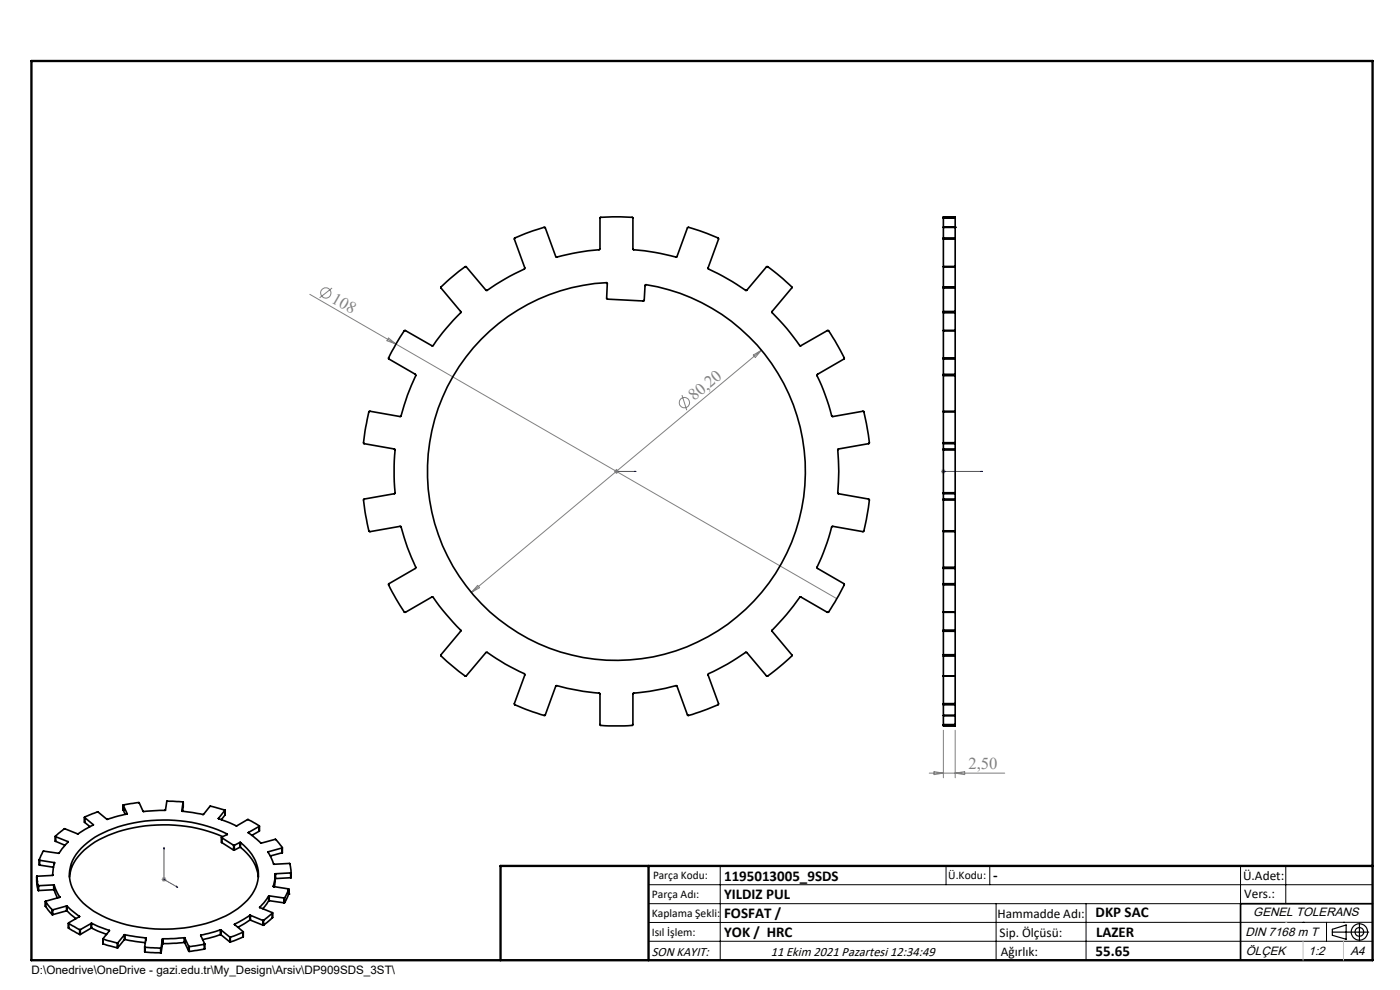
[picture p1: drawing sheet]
<svg xmlns="http://www.w3.org/2000/svg" width="297mm" height="210mm" viewBox="0 0 297 210" stroke-linecap="round" stroke-linejoin="round" font-family="sans-serif">
<g fill="none" stroke="#808080" stroke-width=".21">
<path d="M65.7 62.4l111.8 64.6M70.4 61.1l-2.6 2.1M82.4 71.7l1.6 1.3-1.9-.7zM159.8 75.3l1.7-1-1.3 1.5zM161.5 74.3l-61.5 51.4M130.4 99.7l.7 .7M130.8 99.5v1M131.1 99.7l-.7 .7M144.7 83.8l1 3.2M199.8 99.7l.7 .7M200.1 99.5v1M200.5 99.7l-.7 .7"/>
<path d="M130.3 100h1M199.6 100h1.1M101.3 124.2l.4 .5-1.7 1zM200.1 154.9v10.1M202.6 154.9v10.1M197.1 164h16M198.2 163.7l1.9 .3-1.9 .3zM202.6 164l2-.3v.6zM34.3 186.5h1M34.4 186.2l.7 .7M34.8 186v1M35.1 186.2l-.7 .7"/>
<circle cx="69.1" cy="62.1" r="1.09"/>
<circle cx="145.2" cy="85.4" r="1.09"/>
</g>
<g fill="none" stroke="#000" stroke-width=".25">
<path d="M282.6 197.7h7.8M282.6 197.1l3-.9v3l-3-.8zM288.4 195.8v3.8M106.2 203.7h185"/>
<circle cx="288.4" cy="197.7" r="1.74"/>
<circle cx="288.4" cy="197.7" r=".93"/>
</g>
<path d="M130.7 100h.2zM130.8 100h.1M130.8 100h4.1M134.9 100h-.4h.4M200 100h.2zM200.1 100h.1M200.1 100h8.4M208.5 100h-.5h.5M34.8 179.7v6.8l2.9 1.7M34.8 179.7l.1 .4-.2-.1zM37.4 188l.3 .2h-.3z" fill="none" stroke="#00f" stroke-width=".21"/>
<g fill="none" stroke="#000" stroke-width=".21">
<path d="M137.6 187.7h153.6M137.6 191.7h153.6M137.6 199.7h153.6M152.8 183.7v20M200.7 183.7v4M210 183.7v4M211.3 191.7v12M230.4 191.7v12M263.2 183.7v20M272.8 183.7v8M276.4 195.6h.1M281.4 195.6v4.1"/>
<path d="M285 195.6h.1M291.2 195.6l-153.6 .1"/>
</g>
<path d="M291.2 191.7h-28v12" fill="none" stroke="#000" stroke-width=".35"/>
<path d="M6.7 12.9h284.5v190.8h-284.5zM137.6 183.7v20M291.2 183.7h-185v20" fill="none" stroke="#000" stroke-width=".5"/>
<path d="M276.4 199.7v4M285 199.7v4" fill="none" stroke="#c0c0c0" stroke-width=".21"/>
<path d="M272.8 195.6h.1" fill="none" stroke="#c0c0c0" stroke-width=".25"/>
<g fill="#00f">
<path d="M134.5 100h.4zM130.7 100h.2z"/>
<path d="M200 100h.2zM208 100h.5z"/>
<path d="M37.4 188l.3 .2h-.3zM34.8 179.7l.1 .4-.2-.1z"/>
</g>
<g fill="none" stroke="#000" stroke-width=".35">
<path d="M200.1 56.6v4.2M200.1 50.5v.2M200.1 48.2v2.3M200.1 48.2h.1M200.1 46.1v.2M200.1 46.1h2.5M200.1 56.5h2.5M200.1 48.2h2.5M200.1 46.3v1.9M200.1 50.7v5.9M200.1 56.6h2.5M200.1 50.7h2.5"/>
<path d="M200.1 50.5h2.5M200.1 46.3h2.5M202.6 56.6v4.2M202.6 56.5v.1M202.6 50.5v.2M202.6 48.2v2.3M202.6 48.2h.1M202.6 46.1v.2M202.6 46.3v1.9M202.6 50.7v5.8M93.6 60.8l3.7-3.2 1.6-1.1 4.3 5.1a68.8 68.8 0 0 1 8.1-4.7l-2.2-6.3a30.8 30.8 0 0 1 6.5-2.3l2.4 6.2a67.9 67.9 0 0 1 9.2-1.6l.1-6.7a28.9 28.9 0 0 1 7 0v6.7a68.1 68.1 0 0 1 9.3 1.6l2.3-6.3a33.8 33.8 0 0 1 6.5 2.4l-2.2 6.3 .1 .2a66.5 66.5 0 0 1 8 4.5l4.4-5.1a29 29 0 0 1 5.3 4.5l-4.2 5.1v.2a63 63 0 0 1 6 7.1l5.7-3.3 .3 .1 1.3 2.1 2 3.8-5.8 3.4a67.4 67.4 0 0 1 3.3 8.8l6.5-1.1a28.3 28.3 0 0 1 1.3 6.9l-6.6 1.2a62.5 62.5 0 0 1 0 9.4l6.6 1.3a30.7 30.7 0 0 1-1.3 6.8l-6.5-1.2a67.1 67.1 0 0 1-3.3 8.9l5.8 3.4-1.2 2.4-2.2 3.6-5.9-3.3a67.9 67.9 0 0 1-6 7.2l4.2 5.2a30.1 30.1 0 0 1-5.3 4.4l-4.4-5a63.7 63.7 0 0 1-8.1 4.6l2.2 6.4a32.7 32.7 0 0 1-6.5 2.4l-2.4-6.4a66.8 66.8 0 0 1-9.2 1.7l-.1 6.8a25.4 25.4 0 0 1-6.9-.1l-.1-6.7a58.7 58.7 0 0 1-9.2-1.7l-2.4 6.4a30.9 30.9 0 0 1-6.5-2.4l2.2-6.4a56 56 0 0 1-8.1-4.6l-4.3 5a28.9 28.9 0 0 1-5.4-4.4l4.3-5.3a62.9 62.9 0 0 1-6.1-7.1l-5.8 3.3a30.4 30.4 0 0 1-3.5-6l5.8-3.4a63.6 63.6 0 0 1-3.2-8.9l-6.6 1.1a33.9 33.9 0 0 1-1.2-6.8l6.6-1.2a62 62 0 0 1 0-9.4l-6.6-1.2a28.2 28.2 0 0 1 1.2-6.9l6.6 1.1a57.9 57.9 0 0 1 3.2-8.8l-5.8-3.4a29.6 29.6 0 0 1 3.5-6l5.8 3.3a66.8 66.8 0 0 1 6.1-7.2l-4.3-5.1zM102.1 72a39.5 39.5 0 0 1 26.7-12l-.1 3.3 .2 .2 7.7 .3 .3-3.3a40.1 40.1 0 0 1 33.6 44.9 40.1 40.1 0 0 1-44.3 34.4 40.1 40.1 0 0 1-33.2-26.4 40.1 40.1 0 0 1 9.1-41.4z"/>
<path d="M200.1 75.9v.3M200.1 70.2v5.7M200.1 79.7v7.5M200.1 70.1v.1M200.1 79.4v.3M200.1 66.3v3.8M200.1 60.8v.3M200.1 66.1v.2M200.1 70.1h2.5M200.1 61.1v5M200.1 76.2v3.2M200.1 76.2h2.5"/>
<path d="M200.1 75.9h2.5M200.1 70.2h2.5M200.1 79.4h2.5M200.1 79.7h2.5M200.1 66.3h2.5M200.1 61.1h2.5M200.1 60.8h2.5M200.1 66.1h2.5M202.6 75.9v.3M202.6 70.2v5.7M202.6 79.7v7.5M202.6 70.1v.1"/>
<path d="M202.6 79.4v.3M202.6 66.3v3.8M202.6 60.8v.3M202.6 66.1v.2M202.6 61.1v5M202.6 76.2v3.2M200.1 93.9v.2M200.1 87.4v6.5M200.1 87.2v.2M200.1 95.5v9M200.1 95.2v.3M200.1 87.2h2.5"/>
<path d="M200.1 94.1h2.5M200.1 93.9h2.5M200.1 87.4h2.5M200.1 95.2h2.5M200.1 94.1v1.1M200.1 95.5h2.5M202.6 93.9v.2M202.6 87.4v6.5M202.6 87.2v.2M202.6 95.5v9M202.6 95.2v.3M202.6 94.1v1.1"/>
<path d="M200.1 105.9v.2M200.1 106.1v6.5M200.1 112.6v.2M200.1 104.5v.2M200.1 112.8v7.5M200.1 112.8h2.5M200.1 106.1h2.5M200.1 105.9h2.5M200.1 112.6h2.5M200.1 104.7v1.2M200.1 104.7h2.5M200.1 104.5h2.5"/>
<path d="M202.6 105.9v.2M202.6 106.1v6.5M202.6 112.6v.2M202.6 104.5v.2M202.6 112.8v7.5M202.6 104.7v1.2M200.1 123.8v.3M200.1 124.1v5.7M200.1 129.8v.1M200.1 120.3v.3M200.1 129.9v3.8M200.1 138.9v.3"/>
<path d="M200.1 139.2v4.2M200.1 133.7v.2M200.1 129.9h2.5M200.1 120.6v3.2M200.1 133.9v5M200.1 124.1h2.5M200.1 123.8h2.5M200.1 129.8h2.5M200.1 120.6h2.5M200.1 120.3h2.5M200.1 133.7h2.5M200.1 139.2h2.5"/>
<path d="M200.1 138.9h2.5M200.1 133.9h2.5M202.6 123.8v.3M202.6 124.1v5.7M202.6 129.8v.1M202.6 120.3v.3M202.6 129.9v3.8M202.6 138.9v.3M202.6 139.2v4.2M202.6 133.7v.2M202.6 120.6v3.2M202.6 133.9v5"/>
<path d="M200.1 143.4h.1M200.1 149.3v.2M200.1 149.5v2.3M200.1 151.8h.1M200.1 153.7v.2M200.1 153.9h2.5M200.1 143.4h2.5M200.1 151.8h2.5M200.1 143.4v5.9M200.1 151.8v1.9M200.1 149.5h2.5M200.1 149.3h2.5"/>
<path d="M200.1 153.7h2.5M202.6 149.3v.2M202.6 149.5v2.3M202.6 153.7v.2M202.6 143.4v5.9M202.6 151.8v1.9M11.7 178.4l.1 .1M11.7 177.4l.1 1.1M11.8 178.5l2 .8M14.4 178.5l-1.9 2.5-3.3-.5-.9 1.9M14.4 178.5v.1M17.9 173.4l.1 1"/>
<path d="M18 173.4l1.8 1.5M18 173.4v1M18 174.4l1.1 1M19.8 175l-3.2 1.9-2.9-1.1-2 1.6 2.7 1.1M19.8 174.9v.1M26.1 171.8h.1M26.1 170.8v1M26.1 170.8l.9 1.8M26.1 171.8l.5 .9M27 172.6l-4.3 1.2-2-1.6-2.7 1.2M27 172.6h.1M38.6 172h.1"/>
<path d="M38.8 170.2l-3.3-.3-.4 2-4.6 .2-1-1.9-3.4 .6M38.8 170.2l-.2 1.8M38.8 170.2v1M38.8 171.2l-.1 .9M38.9 170.2l-.1 1M46.4 173.6l3.7 1.6 2.6-1.4 2.3 1.5M46.4 173.6h.1M47 177.7v1M47 177.7l2.6 1.6M47 178.7l2.6 1.6M47.2 177.5a31.9 31.9 0 0 0-26.2 .6 11.6 11.6 0 0 0-6.1 6.9l-.2 1M47.7 171.9l-3.1-.9-1.5 1.8-4.5-.8"/>
<path d="M47.7 171.9l-1.3 1.7M47.7 171.9v1M47.7 172.9l-.7 1M48.2 176.9v.1M48.2 176.9a31.7 31.7 0 0 0-27.2 .2 11.6 11.6 0 0 0-6.1 6.9 8.1 8.1 0 0 0 3.4 8.1 26.1 26.1 0 0 0 15.8 5 28.2 28.2 0 0 0 16.3-4.4 9.2 9.2 0 0 0 4.4-7.3 8.9 8.9 0 0 0-3.8-6.7M48.2 177l-1.2 .7M49.6 179.3h.1M49.6 179.3v1M49.7 179.3v1M50.9 178.7h.1M50.9 179.7h.1M50.9 178.7l-1.2 .6"/>
<path d="M50.9 178.7v1M50.9 179.7l-1.2 .6M51 179.7a9 9 0 0 1 3.8 6.3M51 178.7v1M52.7 176.6v.1M52.7 176.7l2.6 2.1 3.2-.8 1.3 1.6v.3M55 175.3l-2.3 1.3M55 175.3v1M55 176.3l-1.6 .9M55 175.2v1.1M59.8 179.9l-2.9 .8M59.8 179.9v1"/>
<path d="M59.9 179.8l-.1 1.1M7.8 186.9l.3 1.9M7.8 186.9h.1M7.8 185.9v1M8.1 187.8l.1 .1M8.1 188.8l.1 .1M8.1 187.8v1M8.2 187.9v1M8.3 182.4l.1 .1M8.3 182.4l.1 1.1M8.4 182.5l3.1 .5M8.4 182.5v1"/>
<path d="M8.4 183.5l3 .5M9.6 192.2l.1 .1M9.6 191.2l.1 1.1M9.7 192.3l1.3 1.7M11 193h.2M11 194h.2M11 193v1M11.2 185.7l-3.4 .2 .3 1.9M11.2 185.5v.2M11.2 193v1M11.4 187.7l.1 .1M11.4 188.7l.1 .1"/>
<path d="M11.4 187.7l-3.2 .2M11.4 187.7v1M11.4 188.7l-3.2 .2M11.5 187.8l.6 1.6 .6 .9M11.5 183h.1l-.3 1-.1 1.7M11.5 188.8l.7 1.7M11.5 183v.3M11.5 187.8v1M12.7 190.3l-3.1 .9 1.4 1.8M12.7 190.3h.1M14.1 192.2h.2M14.1 193.2h.2"/>
<path d="M14.1 192.2l-2.9 .8M14.1 192.2v1M14.1 193.2l-2.9 .8M14.3 192.2l2.6 2.2M14.3 193.2l1.8 1.7M14.3 192.2v1M14.5 195.8v1.1l2.4 1.3M16.9 194.4l-2.4 1.5 2.4 1.3M16.9 194.4h.1M16.9 197.2h.1M16.9 198.2h.1M16.9 197.2v1"/>
<path d="M17 197.2v1M19.3 196.9h.1M19.3 195.9l-2.3 1.3M19.3 195.9v1M19.3 196.9l-2.3 1.3M19.4 195.9l3.8 1.5M19.4 195.9h-.1M19.4 196.9l3.2 1.3M19.4 195.9v1M21.8 199.1l3.1 .9M21.8 199.2l.1 1M23.2 197.4l-1.4 1.7"/>
<path d="M23.2 197.4v.1M25 200h-.1M25 200v1M26.4 198.3h.1M26.4 198.3l-1.4 1.7M26.4 198.3v1M26.4 199.3l-1.4 1.7M26.5 198.3l4.4 .7M26.5 199.3l4.3 .6M26.5 199.3h-.1M26.5 198.3v1M30.9 199l-.2 1.9"/>
<path d="M30.9 199v.6M34.5 199.2l-.3 1.8M34.5 199.2v1M34.6 199.1l-.1 .1M34.6 199.1v1.1M39.1 198.9l.1 .1M39.1 198.9l-4.5 .2M39.1 199.9l-4.5 .3M39.1 199.9l.1 .1M39.1 198.9v1M39.2 199l.8 1.8M39.2 199v1"/>
<path d="M39.2 200l.8 1.8M42.7 198.4l.7 1.8M42.7 198.4v.2M46.7 197.3h.2M46.7 197.3l-4 1.1M46.7 198.3l-3.7 1M46.7 198.3h.2M46.7 197.3v1M46.9 197.3l1.9 1.5M46.9 197.3v1M46.9 198.3l1.9 1.5M48.8 198.8h.1"/>
<path d="M48.8 199.8h.1M48.8 198.8v1M48.9 198.8v1M49.6 180.3h.1M49.8 196l1.8 1.7M49.8 196v.1M51.6 197.7l-2.7 1.1M51.6 198.7l-2.7 1.1M51.6 197.7v1M51.6 197.7h.1M53 194.2h.1M53 194.2l-3.2 1.8"/>
<path d="M53 195.2l-2.5 1.5M53 195.2h.1M53 194.2v1M53.1 194.2l2.7 1.1M53.1 194.2v1M53.1 195.2l2.7 1M55.1 192.4v.1M55.1 192.5l2.7 1.1-1.9 1.6M55.8 196.2h.1M55.8 195.3v.9M55.9 195.2l-.1 .1M55.9 195.2v1"/>
<path d="M56.9 180.7l1.2 2.6 3.4-.1 .3 1.9M56.9 180.7v.1M57 190.1l-1.9 2.3M57 191.1l-1.3 1.6M57 190.1v1M57.1 190l-.1 .1M57.1 191.1h-.1M57.1 190l3.2 .5M57.1 190v1.1M57.1 191.1l3.2 .4M57.8 194.7l-1.9 1.5M57.8 194.7h.1"/>
<path d="M57.8 193.6v1.1M58 188l3.2 .6M58 188h.1M58.3 185.5l-.1 2.6M58.5 185.3l-.5 2.7M58.5 186.4h-.2M58.5 185.3v1.1M59.8 180.9l-2.4 .7M60.3 190.5v1M60.4 190.5h-.1M60.4 191.5h-.1M60.4 190.5v1"/>
<path d="M61.2 188.6l-.8 1.9M61.2 189.6l-.8 1.9M61.2 189.6h.1M61.2 188.6v1M61.7 185.2l-3.2 .1M61.7 185.2v1M61.7 186.2l-3.2 .2M61.8 185.1l-.1 .1M61.8 185.1l-.1 1.1M21.9 200.2h.1M21.9 200.2l3 .8M24.9 200v1"/>
<path d="M25 201h-.1M30.7 200.9h.1M30.7 200.9l.1 1.1M30.8 200.9l3.3 .2M30.8 202l3.3 .1M30.8 200.9v1.1M34.1 201.1v1M34.2 201l-.1 .1M34.2 202.1h-.1M34.2 201v1.1M34.5 200.2l-.3 1.9M34.6 200.2h-.1"/>
<path d="M40 200.8h.1M40 201.8h.1M40 200.8v1M40.1 200.8v1M43.4 200.3l-3.3 .5M43.4 201.3l-3.3 .5M43.4 200.3v1M43.4 200.2v.1M43.4 200.2v1.1"/>
</g>
<g font-size="3.5" fill="#808080">
<text x="70.1" y="64" transform="rotate(30 70.1 64)">108</text>
<text x="147.3" y="85.1" transform="rotate(-40 147.3 85.1)">80,20</text>
<text x="205.4" y="163.1">2,50</text>
</g>
<g font-size="3.2">
<text x="153.6" y="186.8">1195013005_9SDS</text>
<text x="153.6" y="190.8">YILDIZ PUL</text>
<text x="210.7" y="186.6">-</text>
<text x="153.6" y="194.8">FOSFAT /</text>
<text x="232.4" y="194.5">DKP SAC</text>
<text x="153.6" y="198.8">YOK / HRC</text>
<text x="232.4" y="202.8">55.65</text>
<text x="232.5" y="198.8">LAZER</text>
</g>
<g font-size="2.8">
<text x="263.7" y="186.7">Ü.Adet:</text>
<text x="263.9" y="190.5">Vers.:</text>
<text x="211.6" y="194.8">Hammadde Adı:</text>
<text x="138.3" y="202.8">SON KAYIT:</text>
<text x="163.5" y="202.8">11 Ekim 2021 Pazartesi 12:34:49</text>
<text x="212.1" y="198.7">Sip. Ölçüsü:</text>
<text x="212.3" y="202.7">Ağırlık:</text>
</g>
<g font-size="2.6">
<text x="265.9" y="194.4">GENEL TOLERANS</text>
<text x="264.2" y="198.5">DIN 7168 m T</text>
<text x="264.3" y="202.6">ÖLÇEK</text>
<text x="277.6" y="202.6">1:2</text>
<text x="286.5" y="202.6">A4</text>
</g>
<g font-size="2.5">
<text x="138.3" y="190.5">Parça Adı:</text>
<text x="138.5" y="186.5">Parça Kodu:</text>
<text x="201.2" y="186.5">Ü.Kodu:</text>
<text x="138.3" y="194.5">Kaplama Şekli:</text>
<text x="138.3" y="198.6">Isıl İşlem:</text>
<text x="6.7" y="206.7">D:\Onedrive\OneDrive - gazi.edu.tr\My_Design\Arsiv\DP909SDS_3ST\</text>
</g>
</svg>
